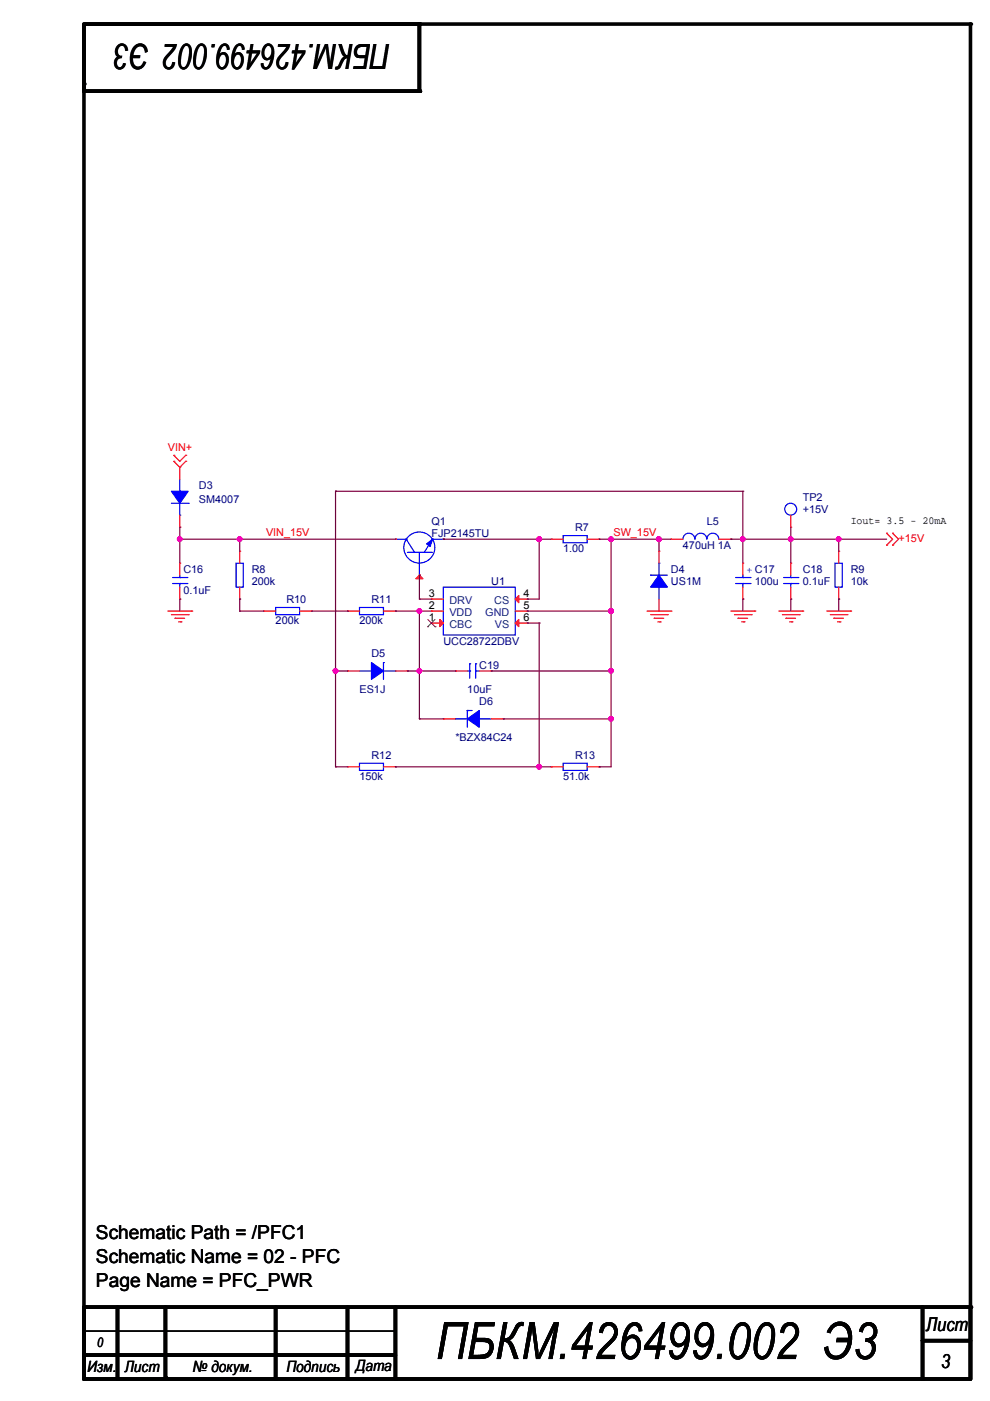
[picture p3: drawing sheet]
<svg xmlns="http://www.w3.org/2000/svg" width="210mm" height="297mm" viewBox="0 0 210 297" stroke-linecap="round" stroke-linejoin="round" font-family="sans-serif">
<path d="M17.8 5.1h188v287.3h-188v-287M88.9 5.1v14.2h-71.1M18.1 277.1h187.7M24.9 277.1v15.3M35.1 277.1v15M58.4 277.1v15.3M73.7 277.1v15.3M83.8 277.1v15.3M195.6 277.1v15.3M17.8 287.3h66M195.6 284.2h10.2" fill="none" stroke="#000" stroke-width=".76"/>
<g fill="#000">
<circle cx="17.8" cy="17.8" r=".38"/>
<circle cx="17.8" cy="19.3" r=".38"/>
<circle cx="88.9" cy="5.1" r=".38"/>
<circle cx="88.9" cy="19.3" r=".38"/>
<circle cx="205.8" cy="5.1" r=".38"/>
<circle cx="17.8" cy="277.1" r=".38"/>
<circle cx="18.1" cy="277.1" r=".38"/>
<circle cx="205.8" cy="277.1" r=".38"/>
<circle cx="17.8" cy="287.3" r=".38"/>
<circle cx="17.8" cy="292.4" r=".38"/>
<circle cx="24.9" cy="292.4" r=".38"/>
<circle cx="35.1" cy="292.1" r=".38"/>
<circle cx="58.4" cy="292.4" r=".38"/>
<circle cx="73.7" cy="292.4" r=".38"/>
<circle cx="83.8" cy="292.4" r=".38"/>
<circle cx="195.6" cy="284.2" r=".38"/>
<circle cx="195.6" cy="292.4" r=".38"/>
</g>
<g fill="none" stroke="#f00" stroke-width=".25">
<path d="M36.9 97.8h.1M36.9 96.5h.1M36.9 97.8l1.2 1.3 1.3-1.3M36.9 96.5l1.2 1.3 1.3-1.3M39.4 97.8h.1M39.4 96.5h.1M142.3 114.3h.1M142.3 114.3h2.5M152.4 114.3h2.6M155 114.3h.1M188 115.6h.1M188 113.1h.1"/>
<path d="M188 113.1l1.3 1.2-1.3 1.3M189.3 115.6h.1M189.3 113.1h.1M189.3 113.1l1.2 1.2-1.2 1.3M35.6 129.6h5.1M36.3 130.3h3.6M37.1 131.1h.1M37.1 131.1h2M37.9 131.8h.5M38.4 131.8h.1M39.9 130.3h.1M40.7 129.6h.1"/>
<path d="M137.2 129.6h5.1M137.9 130.3h3.6M138.7 131.1h.1M138.7 131.1h2M139.5 131.8h.5M140 131.8h.1M141.5 130.3h.1M142.3 129.6h.1M155 129.6h5M155.7 130.3h3.6M156.5 131.1h.1M156.5 131.1h2"/>
<path d="M157.2 131.8h.6M157.8 131.8h.1M159.3 130.3h.1M160 129.6h.1M165.1 129.6h5.1M165.9 130.3h3.5M166.6 131.1h.1M166.6 131.1h2.1M167.4 131.8h.5M167.9 131.8h.1M169.4 130.3h.1M170.2 129.6h.1"/>
<path d="M175.3 129.6h5.1M176 130.3h3.6M176.8 131.1h.1M176.8 131.1h2M177.6 131.8h.5M178.1 131.8h.1M179.6 130.3h.1M180.4 129.6h.1M116.9 162.6h.1M116.9 162.6h2.5M124.5 162.6h2.5M127 162.6h.1"/>
</g>
<path d="M17.8 277.9h.1M17.8 277.4v.5M17.8 282.2h.1M17.8 282.2h66" fill="none" stroke="#000" stroke-width=".25"/>
<g fill="none" stroke="#00f" stroke-width=".25">
<path d="M83.8 114.3h2.3M86.1 114.3h.1M86.1 114.3l1.8 2.8M86.4 117.1h5.1M87.9 117.1h.1M88.9 117.1h.1M88.9 117.1v4.8M91.5 117.1h.1M91.7 114.3h.1M91.7 114.3h2.3M91.7 114.3l-1.8 2.8M94 114.3h.1"/>
<path d="M144.8 114.3a1.26 1.26 0 0 1 1.3-1.2 1.26 1.26 0 0 1 1.2 1.2M147.3 114.3a1.26 1.26 0 0 1 1.3-1.2 1.26 1.26 0 0 1 1.3 1.2M149.9 114.3a1.26 1.26 0 0 1 1.2-1.2 1.26 1.26 0 0 1 1.3 1.2M119.4 161.8h5.1v1.5h-5.1z"/>
<circle cx="88.9" cy="116.1" r="3.3"/>
</g>
<path d="M90.4 115.3l1.3-1-.5 1.5z" fill="#00f"/>
<path d="M90.4 115.3l1.3-1-.5 1.5z" fill="none" stroke="#00f" stroke-width=".25"/>
<path d="M88.2 122.7l.7-.8 .8 .8z" fill="#f00"/>
<path d="M83.8 114.3h.1M94 114.3h.1M88.2 122.7l.7-.8 .8 .8zM88.9 121.9h.1" fill="none" stroke="#f00" stroke-width=".25"/>
<path d="M139.7 119.4h.1M139.7 119.4v2.5M137.9 121.9h.1M137.9 121.9h3.6M139.7 124.5h.1M139.7 124.5v2.5" fill="none" stroke="#00f" stroke-width=".25"/>
<path d="M139.7 121.9l1.8 2.6h-3.6z" fill-rule="evenodd" fill="#00f"/>
<path d="M139.7 121.9l1.8 2.6h-3.6zM76.2 142.3h2.6M78.8 142.3h.1M81.3 140.5h.1M81.3 140.5v3.5M81.3 142.3h2.5M83.8 142.3h.1" fill="none" stroke="#00f" stroke-width=".25"/>
<path d="M139.7 116.9h.1M139.7 116.9v2.5M139.7 129.6h.1M139.7 127v2.6" fill="none" stroke="#f00" stroke-width=".25"/>
<path d="M78.8 140.5l2.5 1.8-2.5 1.7z" fill-rule="evenodd" fill="#00f"/>
<path d="M78.8 140.5l2.5 1.8-2.5 1.7zM96.5 152.4h.1M96.5 152.4h2.6M99.1 150.6h.1M99.1 150.6v3.6M101.6 152.4h.1M101.6 152.4h2.6" fill="none" stroke="#00f" stroke-width=".25"/>
<path d="M73.7 142.3h.1M73.7 142.3h2.5M83.8 142.3h2.6M86.4 142.3h.1" fill="none" stroke="#f00" stroke-width=".25"/>
<path d="M99.1 152.4l2.5-1.8v3.6z" fill-rule="evenodd" fill="#00f"/>
<g fill="none" stroke="#00f" stroke-width=".25">
<path d="M50.1 119.4h1.5v5.1h-1.5zM119.4 113.6h5.1v1.5h-5.1zM36.6 123.7h3M36.6 122.4h3M38.1 122.4h.1M38.1 123.7h.1M38.1 121.9v.5M38.1 123.7v.8M39.6 123.7h.1M39.6 122.4h.1M58.4 128.8h5.1v1.5h-5.1zM76.2 128.8h5.1v1.5h-5.1z"/>
<path d="M94 124.5h15.2v10.1h-15.2zM156 123.7h3M156 122.4h3M157.5 122.4h.1M157.5 123.7h.1M157.5 121.9v.5M157.5 123.7v.8M159 123.7h.1M159 122.4h.1M99.1 152.4l2.5-1.8v3.6zM99.1 150.6h.1M99.1 150.6h1"/>
<path d="M76.2 161.8h5.1v1.5h-5.1z"/>
<circle cx="167.6" cy="108" r="1.26"/>
</g>
<g fill="none" stroke="#f00" stroke-width=".25">
<path d="M38.1 119.4h.1M38.1 119.4v2.5M50.8 116.9h.1M50.8 116.9v2.5M116.9 114.3h.1M116.9 114.3h2.5M124.5 114.3h2.5M127 114.3h.1M157.5 119.4h.1M157.5 119.4v2.5M167.7 111.8h.1M167.7 109.2v2.6"/>
<path d="M38.1 127h.1M38.1 124.5v2.5M50.8 127h.1M50.8 124.5v2.5M55.9 129.6h.1M55.9 129.6h2.5M63.5 129.6h2.6M66.1 129.6h.1M73.7 129.6h.1M73.7 129.6h2.5M81.3 129.6h2.5M83.8 129.6h.1"/>
<path d="M157.5 127h.1M157.5 124.5v2.5M94 152.4h.1M94 152.4h2.5M104.2 152.4h2.5M106.7 152.4h.1M73.7 162.6h.1M73.7 162.6h2.5M81.3 162.6h2.5M83.8 162.6h.1"/>
</g>
<path d="M93.2 131.3l.8 .8-.8 .8z" fill="#f00"/>
<path d="M91.5 132.1h.1M91.5 129.6h.1M91.5 127h.1M91.5 132.1h2.5M91.5 129.6h2.5M91.5 127h2.5M93.2 131.3l.8 .8-.8 .8z" fill="none" stroke="#f00" stroke-width=".25"/>
<path d="M90.7 132.9h.1M90.7 131.3l1.5 1.6M92.2 131.3l-1.5 1.6M92.2 132.9h.1" fill="none" stroke="#804000" stroke-width=".21"/>
<path d="M109.2 127l.8-.7v1.5z" fill="#f00"/>
<path d="M109.2 127l.8-.7v1.5zM109.2 127h2.6M111.8 127h.1" fill="none" stroke="#f00" stroke-width=".25"/>
<path d="M109.2 132.1l.8-.8v1.6z" fill="#f00"/>
<g fill="none" stroke="#f00" stroke-width=".25">
<path d="M177.8 116.9h.1M177.8 116.9v2.5M109.2 132.1l.8-.8v1.6zM109.2 132.1h2.6M109.2 129.6h2.6M111.8 132.1h.1M111.8 129.6h.1M177.8 127h.1M177.8 124.5v2.5M96.5 142.3h.1M96.5 142.3h2.6M101.6 142.3h2.6"/>
<path d="M104.2 142.3h.1"/>
</g>
<g fill="none" stroke="#00f" stroke-width=".25">
<path d="M36.3 106.7h3.6M38.1 104.2h.1M38.1 109.2h.1M38.1 101.6v2.6M38.1 106.7v2.5M39.9 106.7h.1M177.1 119.4h1.5v5.1h-1.5zM99.1 142.3h.5M99.6 142.3h.1M99.6 140.7h.1M99.6 140.7v3.1M100.9 140.7h.1"/>
<path d="M100.9 142.3h.1M100.9 142.3h.7M100.9 140.7v3.1"/>
</g>
<path d="M36.3 104.2h3.6l-1.8 2.5z" fill-rule="evenodd" fill="#00f"/>
<path d="M36.3 104.2h3.6l-1.8 2.5zM166.1 123.7h3.1M166.1 122.4h3.1M167.7 122.4h.1M167.7 123.7h.1M167.7 121.9v.5M167.7 123.7v.8M169.2 123.7h.1M169.2 122.4h.1" fill="none" stroke="#00f" stroke-width=".25"/>
<path d="M38.1 99.1h.1M38.1 99.1v2.5M38.1 111.8h.1M38.1 109.2v2.6M167.7 119.4h.1M167.7 119.4v2.5M167.7 127h.1M167.7 124.5v2.5" fill="none" stroke="#f00" stroke-width=".25"/>
<g fill="none" stroke="#800040" stroke-width=".25">
<path d="M38.1 114.3h.1M38.1 114.3h12.7M50.8 127h.1M50.8 129.6h.1M50.8 129.6h5.1M50.8 127v2.6M66.1 129.6h7.6M73.7 129.6h.1M83.8 129.6h.1M83.8 129.6h7.7M88.9 121.9h.1M88.9 127h.1"/>
<path d="M88.9 129.6h.1M88.9 121.9v5.1M88.9 129.6v12.7h-2.5M88.9 127h2.6M86.4 142.3h.1"/>
</g>
<circle cx="88.9" cy="129.5" r=".5" fill="#f0f"/>
<circle cx="88.9" cy="129.5" r=".5" fill="none" stroke="#f0f" stroke-width=".25"/>
<path d="M94 114.3h.1M94 114.3h20.3" fill="none" stroke="#800040" stroke-width=".25"/>
<circle cx="114.3" cy="114.3" r=".5" fill="#f0f"/>
<circle cx="114.3" cy="114.3" r=".5" fill="none" stroke="#f0f" stroke-width=".25"/>
<path d="M129.6 114.3h.1M129.6 114.3v15.3h-17.8M111.8 129.6h.1" fill="none" stroke="#800040" stroke-width=".25"/>
<circle cx="129.5" cy="129.5" r=".5" fill="#f0f"/>
<circle cx="129.5" cy="129.5" r=".5" fill="none" stroke="#f0f" stroke-width=".25"/>
<g fill="none" stroke="#800040" stroke-width=".25">
<path d="M127 114.3h.1M127 114.3h2.6M139.7 114.3h.1M139.7 114.3h2.6M139.7 114.3v2.6M155 114.3h.1M155 114.3h2.5M157.5 114.3h.1M157.5 114.3v5.1M129.6 129.6h.1M129.6 129.6v12.7M88.9 142.3h7.6"/>
<path d="M96.5 142.3h.1"/>
</g>
<circle cx="157.5" cy="114.3" r=".5" fill="#f0f"/>
<circle cx="157.5" cy="114.3" r=".5" fill="none" stroke="#f0f" stroke-width=".25"/>
<path d="M157.5 114.3h.1M157.5 114.3h10.2M167.7 114.3h.1M167.7 114.3v5.1" fill="none" stroke="#800040" stroke-width=".25"/>
<circle cx="167.6" cy="114.3" r=".5" fill="#f0f"/>
<circle cx="167.6" cy="114.3" r=".5" fill="none" stroke="#f0f" stroke-width=".25"/>
<path d="M114.3 132.1h.1M114.3 132.1v30.5M104.2 142.3h.1M104.2 142.3h25.4M129.6 142.3h.1M129.6 142.3v10.1" fill="none" stroke="#800040" stroke-width=".25"/>
<circle cx="129.5" cy="152.4" r=".5" fill="#f0f"/>
<circle cx="129.5" cy="152.4" r=".5" fill="none" stroke="#f0f" stroke-width=".25"/>
<circle cx="129.5" cy="142.2" r=".5" fill="#f0f"/>
<circle cx="129.5" cy="142.2" r=".5" fill="none" stroke="#f0f" stroke-width=".25"/>
<path d="M83.8 162.6h.1M83.8 162.6h33.1M114.3 162.6h.1M127 162.6h.1M127 162.6h2.6" fill="none" stroke="#800040" stroke-width=".25"/>
<circle cx="114.3" cy="162.6" r=".5" fill="#f0f"/>
<circle cx="114.3" cy="162.6" r=".5" fill="none" stroke="#f0f" stroke-width=".25"/>
<path d="M71.1 142.3h.1M71.1 142.3v20.3M71.1 162.6h.1M71.1 162.6h2.6" fill="none" stroke="#800040" stroke-width=".25"/>
<circle cx="71.1" cy="142.2" r=".5" fill="#f0f"/>
<circle cx="71.1" cy="142.2" r=".5" fill="none" stroke="#f0f" stroke-width=".25"/>
<path d="M114.3 114.3h.1M114.3 114.3v12.7h-2.5M129.6 114.3h.1M129.6 114.3h10.1M111.8 127h.1M71.1 142.3h.1M71.1 142.3h2.6" fill="none" stroke="#800040" stroke-width=".25"/>
<circle cx="139.7" cy="114.3" r=".5" fill="#f0f"/>
<circle cx="139.7" cy="114.3" r=".5" fill="none" stroke="#f0f" stroke-width=".25"/>
<circle cx="129.5" cy="114.3" r=".5" fill="#f0f"/>
<circle cx="129.5" cy="114.3" r=".5" fill="none" stroke="#f0f" stroke-width=".25"/>
<path d="M38.1 111.8h.1M38.1 111.8v2.5M114.3 114.3h.1M114.3 114.3h2.6M167.7 114.3h.1M167.7 114.3h20.3M177.8 114.3h.1M177.8 114.3v2.6M38.1 127h.1M38.1 127v2.6" fill="none" stroke="#800040" stroke-width=".25"/>
<circle cx="177.8" cy="114.3" r=".5" fill="#f0f"/>
<circle cx="177.8" cy="114.3" r=".5" fill="none" stroke="#f0f" stroke-width=".25"/>
<path d="M50.8 114.3h.1M50.8 114.3h33" fill="none" stroke="#800040" stroke-width=".25"/>
<circle cx="50.8" cy="114.3" r=".5" fill="#f0f"/>
<circle cx="50.8" cy="114.3" r=".5" fill="none" stroke="#f0f" stroke-width=".25"/>
<path d="M38.1 114.3h.1M38.1 114.3v5.1M50.8 114.3h.1M50.8 114.3v2.6" fill="none" stroke="#800040" stroke-width=".25"/>
<circle cx="38.1" cy="114.3" r=".5" fill="#f0f"/>
<circle cx="38.1" cy="114.3" r=".5" fill="none" stroke="#f0f" stroke-width=".25"/>
<path d="M88.9 152.4h.1M88.9 142.3h.1M88.9 152.4h5.1M88.9 142.3v10.1M106.7 152.4h.1M106.7 152.4h22.9M129.6 152.4h.1M129.6 152.4v10.2" fill="none" stroke="#800040" stroke-width=".25"/>
<circle cx="88.9" cy="142.2" r=".5" fill="#f0f"/>
<circle cx="88.9" cy="142.2" r=".5" fill="none" stroke="#f0f" stroke-width=".25"/>
<g fill="none" stroke="#800040" stroke-width=".25">
<path d="M71.1 104.2h.1M71.1 104.2h86.4M71.1 104.2v38.1M157.5 104.2h.1M157.5 104.2v10.1M167.7 114.3h.1M167.7 111.8v2.5M111.8 132.1h.1M111.8 132.1h2.5M157.5 127h.1M157.5 127v2.6M167.7 127h.1"/>
<path d="M167.7 127v2.6M177.8 127h.1M177.8 127v2.6"/>
</g>
<circle cx="88.9" cy="129.5" r=".5" fill="#f0f"/>
<circle cx="88.9" cy="129.5" r=".5" fill="none" stroke="#f0f" stroke-width=".25"/>
<circle cx="114.3" cy="114.3" r=".5" fill="#f0f"/>
<circle cx="114.3" cy="114.3" r=".5" fill="none" stroke="#f0f" stroke-width=".25"/>
<circle cx="129.5" cy="129.5" r=".5" fill="#f0f"/>
<circle cx="129.5" cy="129.5" r=".5" fill="none" stroke="#f0f" stroke-width=".25"/>
<circle cx="157.5" cy="114.3" r=".5" fill="#f0f"/>
<circle cx="157.5" cy="114.3" r=".5" fill="none" stroke="#f0f" stroke-width=".25"/>
<circle cx="167.6" cy="114.3" r=".5" fill="#f0f"/>
<circle cx="167.6" cy="114.3" r=".5" fill="none" stroke="#f0f" stroke-width=".25"/>
<circle cx="129.5" cy="152.4" r=".5" fill="#f0f"/>
<circle cx="129.5" cy="152.4" r=".5" fill="none" stroke="#f0f" stroke-width=".25"/>
<circle cx="129.5" cy="142.2" r=".5" fill="#f0f"/>
<circle cx="129.5" cy="142.2" r=".5" fill="none" stroke="#f0f" stroke-width=".25"/>
<circle cx="114.3" cy="162.6" r=".5" fill="#f0f"/>
<circle cx="114.3" cy="162.6" r=".5" fill="none" stroke="#f0f" stroke-width=".25"/>
<circle cx="71.1" cy="142.2" r=".5" fill="#f0f"/>
<circle cx="71.1" cy="142.2" r=".5" fill="none" stroke="#f0f" stroke-width=".25"/>
<circle cx="139.7" cy="114.3" r=".5" fill="#f0f"/>
<circle cx="139.7" cy="114.3" r=".5" fill="none" stroke="#f0f" stroke-width=".25"/>
<circle cx="129.5" cy="114.3" r=".5" fill="#f0f"/>
<circle cx="129.5" cy="114.3" r=".5" fill="none" stroke="#f0f" stroke-width=".25"/>
<circle cx="177.8" cy="114.3" r=".5" fill="#f0f"/>
<circle cx="177.8" cy="114.3" r=".5" fill="none" stroke="#f0f" stroke-width=".25"/>
<circle cx="50.8" cy="114.3" r=".5" fill="#f0f"/>
<circle cx="50.8" cy="114.3" r=".5" fill="none" stroke="#f0f" stroke-width=".25"/>
<circle cx="38.1" cy="114.3" r=".5" fill="#f0f"/>
<circle cx="38.1" cy="114.3" r=".5" fill="none" stroke="#f0f" stroke-width=".25"/>
<circle cx="88.9" cy="142.2" r=".5" fill="#f0f"/>
<circle cx="88.9" cy="142.2" r=".5" fill="none" stroke="#f0f" stroke-width=".25"/>
<text font-size="10.9" x="92.4" y="288.1">ПБКМ.426499.002 Э3</text>
<text font-size="7.4" x="82.7" y="9.3" transform="rotate(-180 82.7 9.3)">ПБКМ.426499.002 Э3</text>
<g font-size="4.1">
<text x="20.3" y="262.7">Schematic Path = /PFC1</text>
<text x="20.3" y="267.8">Schematic Name = 02 - PFC</text>
<text x="20.3" y="272.9">Page Name = PFC_PWR</text>
<text x="196.4" y="282.2">Лист</text>
<text x="199.6" y="290">3</text>
</g>
<g font-size="3.3">
<text x="18.6" y="290.9">Изм. Лист</text>
<text x="40.9" y="290.9">№ докум.</text>
<text x="60.7" y="290.9">Подпись</text>
<text x="75.5" y="290.6">Дата</text>
</g>
<text font-size="2.8" x="20.6" y="285.6">0</text>
<g font-size="2.3" fill="#f00">
<text x="35.6" y="95.5">VIN+</text>
<text x="56.4" y="113.7">VIN_15V</text>
<text x="130.1" y="113.7">SW_15V</text>
<text x="190.5" y="114.8">+15V</text>
</g>
<g font-size="2.3" fill="#000080">
<text x="42.2" y="103.7">D3</text>
<text x="42.2" y="106.7">SM4007</text>
<text x="170.2" y="106.2">TP2</text>
<text x="91.5" y="111.3">Q1</text>
<text x="91.5" y="113.8">FJP2145TU</text>
<text x="121.9" y="112.6">R7</text>
<text x="149.9" y="111.3">L5</text>
<text x="170.2" y="108.8">+15V</text>
<text x="119.4" y="117.1">1.00</text>
<text x="144.8" y="116.4">470uH 1A</text>
<text x="38.9" y="121.5">C16</text>
<text x="53.4" y="121.5">R8</text>
<text x="53.4" y="124">200k</text>
<text x="104.2" y="124">U1</text>
<text x="142.3" y="121.5">D4</text>
<text x="142.3" y="124">US1M</text>
<text x="160" y="124">100u</text>
<text x="170.2" y="121.5">C18</text>
<text x="170.2" y="124">0.1uF</text>
<text x="180.4" y="121.5">R9</text>
<text x="180.4" y="124">10k</text>
<text x="38.9" y="126">0.1uF</text>
<text x="60.7" y="127.8">R10</text>
<text x="78.8" y="127.8">R11</text>
<text x="58.4" y="132.4">200k</text>
<text x="76.2" y="132.4">200k</text>
<text x="94" y="136.7">UCC28722DBV</text>
<text x="78.8" y="139.2">D5</text>
<text x="101.6" y="141.8">C19</text>
<text x="76.2" y="146.9">ES1J</text>
<text x="99.1" y="146.9">10uF</text>
<text x="101.6" y="149.4">D6</text>
<text x="78.8" y="160.8">R12</text>
<text x="96.5" y="157">*BZX84C24</text>
<text x="121.9" y="160.8">R13</text>
<text x="76.2" y="165.4">150k</text>
<text x="119.4" y="165.4">51.0k</text>
</g>
<g font-size="2.3">
<text x="180.4" y="111.1">Iout= 3.5 - 20mA</text>
<text x="91" y="131.6">1</text>
<text x="91" y="129">2</text>
<text x="91" y="126.5">3</text>
<text x="111" y="126.5">4</text>
<text x="111" y="131.6">6</text>
<text x="111" y="129">5</text>
</g>
<text font-size="2.3" fill="#00f" x="158.3" y="121.5">+ C17</text>
<g font-size="2.3" fill="#004080">
<text x="95.3" y="130.6">VDD</text>
<text x="95.3" y="128.1">DRV</text>
<text x="102.9" y="130.6">GND</text>
<text x="104.8" y="128.1">CS</text>
<text x="95.3" y="133.1">CBC</text>
<text x="104.9" y="133.1">VS</text>
</g>
</svg>
